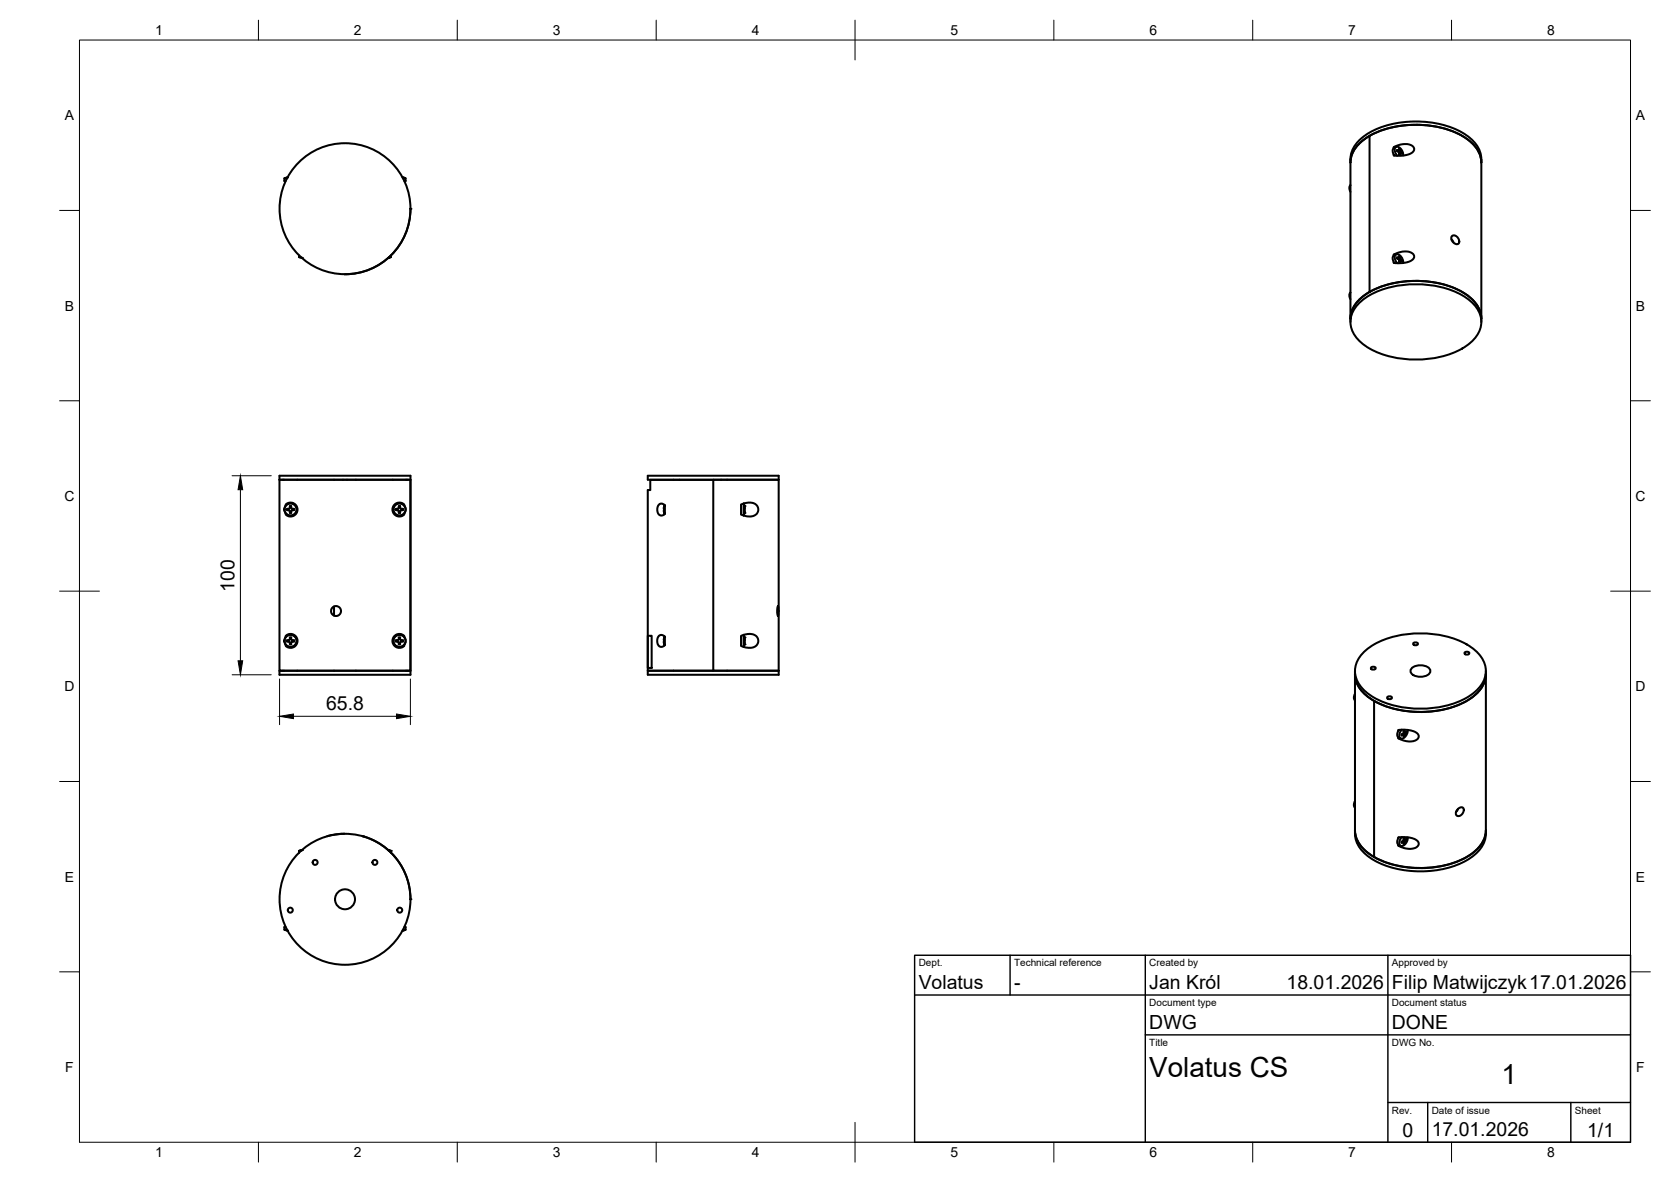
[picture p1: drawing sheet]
<svg xmlns="http://www.w3.org/2000/svg" width="420mm" height="297mm" viewBox="0 0 420 297" stroke-linecap="round" stroke-linejoin="round" font-family="sans-serif">
<!-- layer: Visible -->
<g fill="none" stroke="#000" stroke-width=".51">
<path d="M344.4 34.1v39.2M344.4 34.2a8.2 8.2 0 0 0-4.8 6.6 8 8 0 0 1 4.5-6.5 25.6 25.6 0 0 1 23.8 0 8 8 0 0 1 4.6 6.5M344.4 34.1a25.8 25.8 0 0 1 23.3 0 8.2 8.2 0 0 1 4.8 6.7M350.4 37.2v-.2l.5-.3 1.7-.5h1.3l1.1 .4a1.12 1.12 0 0 1 .5 1.2 1.12 1.12 0 0 1-1 .9l-2.2 .4h-1.9v-.2M351 37h-.6M351 36.9a1.29 1.29 0 0 0-.4 2.2M351.6 38.1l.2 .3v.4M351.6 37.8l-.3-.1v.3l.3 .1M351.7 37.8l-.3 .2M352 37.5l-.4 .6M352 37.5l.1 .3M352 37.5l-.2-.1v.4h-.2"/>
<path d="M352 37.8l.5 .7v.2l-.4-.2-.1 .1M352.1 38.6l-.1 .4-.2-.2M352.1 38.5l-.3 .2M352.5 38.4l-.7 .1M352.8 39.1a1.96 1.96 0 0 0-1.7-2.2 1.39 1.39 0 0 0 .2 2.2M71.5 44.8v.7h.3M71.5 44.8h.7M72.3 44.6l-.8 .2M101.2 44.6l.8 .2M101.3 44.8h.7M102 44.8v.7h-.4M103.2 52.5a16.5 16.5 0 0 1-16.6 16.4"/>
<path d="M339.5 46.6a1.29 1.29 0 0 0 .1 1.6M339.6 40a8.6 8.6 0 0 1 5.4-7 25.8 25.8 0 0 1 23.2 .7 8.1 8.1 0 0 1 4.3 6.3M339.6 40v40.9M339.6 46.5l-.1 .1M365.1 59.4l.6-.3 .8 .6 .4 .8-.2 .7-.7 .1-.7-.6-.4-.7zM372.5 40v40.9M75.2 64.2v.4h.4M75.2 64.6l.7 .2M75.9 64.8h.1M97.6 64.8h.1M97.8 64.6h.5M98.3 64.6l-.7 .2"/>
<path d="M98.3 64.2v.4M339.5 73.5a1.29 1.29 0 0 0 .1 1.7M342 75.1a22.2 22.2 0 0 1 16.3-4.4 19.2 19.2 0 0 1 12.2 4.9 6.7 6.7 0 0 1 2 4.5 8.6 8.6 0 0 0-5.5-7.1 25.8 25.8 0 0 0-23.2 .7 8.1 8.1 0 0 0-4.2 6.4 6.7 6.7 0 0 1 2.4-5zM342 75.9a21.8 21.8 0 0 1 15.6-4.4 20.8 20.8 0 0 1 12.4 4.4 6.3 6.3 0 0 1 0 10 21.8 21.8 0 0 1-15.6 4.4 20.8 20.8 0 0 1-12.4-4.4 6.3 6.3 0 0 1 0-10zM350.4 64.2v-.2l.7-.3 1.5-.5h1.4l.8 .3a1.12 1.12 0 0 1 .8 1.2 1.12 1.12 0 0 1-1.1 1l-1.1 .3-1.5 .2-1.5-.1v-.2M351 63.9l-.6 .1M351 63.9a1.29 1.29 0 0 0-.4 2.2M351.6 65.1l.2 .4M351.7 64.8l-.3 .2M351.8 65.5v.3l.2 .1 .1-.3M352 64.5l-.4 .6M352 64.8l.3 .4"/>
<path d="M352.1 64.8l-.1-.3-.2-.1v.4l-.5-.1v.2l.3 .2M352.1 65.5l-.3 .2M352.3 65.2l.2 .4-.3-.1-.2 .1M352.5 65.4l-.7 .1M352.8 66.1a1.96 1.96 0 0 0-1.7-2.2 1.39 1.39 0 0 0 .2 2.2M365 60.2l.5 .7M162.9 119.6h32.9v1h-32.9zM70.3 120.6h32.9M70.3 120.6v-1h32.9v1M70.3 120.6v47.9h32.9v-47.9M70.3 120.6h32.9v47.9M71.1 120.6h.1"/>
<path d="M71.4 120.6h.1M71.8 127v-.2l.5-.3 1-.2 .8 .3 .6 .7 .1 .9-.3 .8-.6 .6-.7 .2a1.25 1.25 0 0 1-1.4-.7M72.2 128.2h.5l.2 .4M72.6 127.9h-.4v.3M72.6 127.9v.3M72.9 127.2v.5l-.3 .2M72.9 128.6v.3M72.9 128.5h.3M72.9 128.9h.3M72.9 127.2h.3v.4h-.3M73.2 127.6l.2 .3h.5v.3M73.5 127.9v.3"/>
<path d="M73.6 128.2l-.4 .2v.5M73.6 128.2h.3M74.7 120.6h.1M84 120.6h.1M86.2 120.6h.1M87.2 120.6h.1M89.5 120.6h.1M98.7 120.6h.1M99.6 128.2h.5l.2 .4M99.9 127.9h-.3v.3M99.9 127.9v.3M100.3 128.6v.3"/>
<path d="M100.3 128.5h.3M100.3 128.9h.3M100.6 127.2v.4h-.3M100.6 127.6l.2 .3h.5v.3M100.6 127.2h-.3l-.1 .5-.3 .2M100.9 127.9v.3h.4M100.9 128.2l-.3 .2v.5M101.6 127v-.2l-.4-.3-1-.2-.8 .3-.6 .7-.1 .9 .3 .8 .6 .6 .7 .2a1.25 1.25 0 0 0 1.3-.7M102.1 120.6h.1M102.4 120.6h.1M166.9 127.6l.1 .3M166.9 128.6l.2 .6"/>
<path d="M167 128.2l-.1 .4M167 127.9v.3M167.1 126.9l-.2 .7M167.2 127v2.1M167.2 127l-.6-.4h-.6l-.5 .5-.2 .7 .1 1 .4 .6 .5 .2 .9-.5M169.3 120.6h.1M170.8 120.6h.1M179.3 120.6h-15.8v2.6h-.6v46.4h32.9v-1h-32.9M179.3 120.6h16.5v47.9h-16.5zM181.3 120.6h.1M182.8 120.6h.1M186.3 126.8l1.4-.4h1.4l1.1 .5 .4 .7-.1 1.1-.8 .8-1 .3-1.5-.2a.84 .84 0 0 1-.9-1.2z"/>
<path d="M187.2 128.2v-.8l-.2-.9v3.1l.2-1.4M84 152.4v2.3M162.9 159.8h1v8.1h-1zM167.1 159.9l-.2 .7M186.3 159.8l1.6-.5 1.4 .1 .9 .5 .4 .7-.1 1.1-.7 .8-1 .3-1.6-.2a.84 .84 0 0 1-.9-1.2zM195.6 152.3l.1 2.5-.3-.9zM70.3 168.6h32.9v1h-32.9zM71 168.5v.1M71.4 168.5v.1M71.8 160a1.29 1.29 0 0 1 1.6-.7l1 .7 .4 1.2-.6 1.2-1 .4a1.2 1.2 0 0 1-1.4-.7M72.2 160.9h.4M72.2 160.9v.3l.5 .1 .2 .3"/>
<path d="M72.6 160.9v.3M72.9 160.2v.5l-.3 .2M72.9 160.6h.3M72.9 161.6v.3M72.9 161.6h.3M72.9 160.2h.3l.2 .7h.5M73.5 160.9v.3M73.6 161.2l-.4 .2v.5h-.3M73.9 160.9v.3h-.3M74.7 168.5v.1M84 168.5v.1M89.5 168.5v.1"/>
<path d="M98.7 168.5v.1M99.6 160.9h.3M99.6 160.9v.3l.5 .1 .2 .3M99.9 160.9v.3M100.3 161.6v.3h.3M100.3 160.6h.3M100.3 161.6h.3M100.6 160.2v.5l.7 .2M100.6 160.2h-.3l-.1 .5-.3 .2M100.9 161.2l-.3 .2v.5M101.3 160.9v.3h-.4v-.3M101.6 160a1.29 1.29 0 0 0-1.5-.7l-1.1 .7-.3 1.2 .6 1.2 1 .4a1.2 1.2 0 0 0 1.3-.7"/>
<path d="M102.1 168.5v.1M102.5 168.5v.1M162.9 168.5h16.4M166.9 160.6l.1 .3M166.9 161.6l.2 .6M167 161.2l-.1 .4M167 160.9v.3M167.2 160v2.1l-.6 .4h-.7l-.6-.9 .1-1.5 .8-.5 .5 .1 .5 .3M169.3 168.5v.1M182.8 168.5v.1M187.2 160.9l.1 .7-.3 1v-3.1l.2 1.4M340.7 176h.1"/>
<path d="M340.7 169.4a8.6 8.6 0 0 0 5.4 7.1 25.8 25.8 0 0 0 23.3-.7 8.1 8.1 0 0 0 4.2-6.4M340.7 168.6v40.9a8.6 8.6 0 0 0 5.4 7 25.8 25.8 0 0 0 23.3-.6 8.1 8.1 0 0 0 4.2-6.4v-40.9M340.7 169.5a8.2 8.2 0 0 0 4.8 6.7M340.7 174.3l-.2 .4a1.13 1.13 0 0 0 .2 1.3M343.2 163.6a21.8 21.8 0 0 1 15.5-4.4 20.8 20.8 0 0 1 12.5 4.4 6.3 6.3 0 0 1 0 10 21.8 21.8 0 0 1-15.6 4.5 20.8 20.8 0 0 1-12.4-4.5 6.3 6.3 0 0 1 0-10zM344.9 167.6a.68 .68 0 0 1 1 .4 .68 .68 0 0 1-.7 .3 .68 .68 0 0 1-.5-.5zM345.5 176.2v39.2M348.9 175.1a.68 .68 0 0 1 1.1 .3 .68 .68 0 0 1-.7 .3 .68 .68 0 0 1-.5-.5zM355 167.9a3.4 3.4 0 0 1 4.6 .4 1.57 1.57 0 0 1-1.8 1.7 3 3 0 0 1-3.1-1v-.7zM355.5 161.5a.68 .68 0 0 1 1 .4 .68 .68 0 0 1-.6 .3 .68 .68 0 0 1-.6-.5zM368.4 163.9a.68 .68 0 0 1 1 .3 .68 .68 0 0 1-.6 .3 .68 .68 0 0 1-.6-.4zM373.6 169.5a8.2 8.2 0 0 1-4.8 6.6 25.8 25.8 0 0 1-23.3 .1"/>
<path d="M351.6 183.7v-.2l.5-.1h1.7l1.5 .3 .9 .5a1.14 1.14 0 0 1 .4 1.3 1.14 1.14 0 0 1-1.1 .7l-1.3 .1-1.2-.2-1.4-.6v-.2M351.6 185.5l.5 .1M351.7 183.4a1.29 1.29 0 0 0 .5 2.2M352.4 184.8l.5-.1 .1 .2M352.4 184.6v.2M352.5 183.4l-.5 .7a.84 .84 0 0 0-.2 1.1 .84 .84 0 0 0 1.1 .3l.8-.9 .3-1.2M352.6 184.5l.3 .2M352.7 184.5l.4 .5M352.7 184.4l-.3 .2M352.9 183.9l.4 .2M353 184.8l-.1 .3 .3-.1M353.2 183.9l.2 .2 .2-.2 .1 .2"/>
<path d="M353.2 183.9v-.3l-.3 .1 .1 .3M353.6 184.1l-.6-.1-.3 .4M353.6 184.1l-.3 .4-.1 .5M75.6 213.8h-.4v.5M75.9 213.6l-.7 .2M75.9 213.6h.1M86.6 209.5l-2.5 .2-1.9 .4M91.3 210.1a16.5 16.5 0 0 1 11.9 15.9M97.6 213.6h.1M97.6 213.6l.7 .2M97.8 213.8h.5M98.3 213.8v.5"/>
<path d="M340.7 203h.1M340.7 208.7a8.2 8.2 0 0 0 4.8 6.7 25.8 25.8 0 0 0 23.3-.1 8.2 8.2 0 0 0 4.8-6.6M340.7 208.7a8 8 0 0 0 4.5 6.5 25.6 25.6 0 0 0 23.9 0 8 8 0 0 0 4.5-6.5M340.7 201.3l-.2 .4a1.13 1.13 0 0 0 .2 1.3M351.6 210.7v-.3h2l1.5 .2 1.1 .5a1.13 1.13 0 0 1 .4 1.4 1.13 1.13 0 0 1-1.1 .7l-1.2 .1-1.3-.2-1.4-.6v-.2M351.6 212.5h.5M351.7 210.4a1.31 1.31 0 0 0 .5 2.2M352.4 211.5v.3M352.5 210.4l-.5 .7a.84 .84 0 0 0-.2 1.1 .84 .84 0 0 0 1.1 .3l.8-.9 .3-1.2M352.6 211.5l.3 .2M352.7 211.4l.4 .6M352.7 211.7h.3l-.1 .4 .3-.1"/>
<path d="M352.7 211.4l-.3 .1M352.7 211.7l-.3 .1M352.9 210.7l.1 .3M352.9 210.8l.4 .2M353 211l-.3 .4M353 211l.6 .1M353.2 210.6l.1 .4 .3-.2 .1 .3M353.2 210.5l-.3 .2M353.6 211.1l-.3 .4-.1 .5M366.4 203.5l.6-.5 .6-.1 .4 .2 .1 .5-.5 1-.5 .4-.5 .1-.4-.2-.1-.4zM366.6 203.3l-.5 .7M71.5 233.6h.7"/>
<path d="M71.5 233.6l.8 .3M71.8 233h-.3v.6M101.3 233.6h.7M101.6 233h.4v.6M102 233.6l-.8 .3"/>
<circle cx="86.7" cy="52.4" r="16.5"/>
<circle cx="73.1" cy="128" r="1.51"/>
<circle cx="73.1" cy="128" r="1.58"/>
<circle cx="100.4" cy="128" r="1.51"/>
<circle cx="100.4" cy="128" r="1.58"/>
<circle cx="84.5" cy="153.6" r="1.25"/>
<circle cx="73.1" cy="161.1" r="1.51"/>
<circle cx="73.1" cy="161.1" r="1.58"/>
<circle cx="100.4" cy="161.1" r="1.51"/>
<circle cx="100.4" cy="161.1" r="1.58"/>
<circle cx="79.2" cy="216.7" r=".62"/>
<circle cx="94.3" cy="216.7" r=".62"/>
<circle cx="73" cy="228.7" r=".62"/>
<circle cx="86.7" cy="226" r="16.5"/>
<circle cx="86.8" cy="226" r="2.51"/>
<circle cx="100.5" cy="228.7" r=".62"/>
</g>
<g fill="#000">
<circle cx="72.2" cy="44.6" r=".25"/>
<circle cx="101.3" cy="44.6" r=".25"/>
<circle cx="103.2" cy="52.5" r=".25"/>
<circle cx="75.9" cy="64.8" r=".25"/>
<circle cx="97.6" cy="64.8" r=".25"/>
<circle cx="167" cy="128.9" r=".25"/>
<circle cx="167" cy="127.2" r=".25"/>
<circle cx="187.2" cy="128.9" r=".25"/>
<circle cx="187.2" cy="127.2" r=".25"/>
<circle cx="167" cy="161.9" r=".25"/>
<circle cx="167" cy="160.2" r=".25"/>
<circle cx="187.2" cy="160.2" r=".25"/>
<circle cx="187.2" cy="161.9" r=".25"/>
<circle cx="75.2" cy="213.8" r=".25"/>
<circle cx="75.9" cy="213.6" r=".25"/>
<circle cx="91.2" cy="210.2" r=".25"/>
<circle cx="97.6" cy="213.6" r=".25"/>
<circle cx="98.3" cy="213.8" r=".25"/>
<circle cx="72.2" cy="233.9" r=".25"/>
<circle cx="101.3" cy="233.9" r=".25"/>
<circle cx="103.2" cy="226" r=".25"/>
</g>
<!-- layer: Visible Narrow -->
<g fill="none" stroke="#000" stroke-width=".25">
<path d="M351.6 37.8l-.3 .2M352 37.8l-.4 .3M352 38.6l-.2 .2M352.3 38.2l-.5 .3M351.6 64.8l-.3 .2M352 64.8l-.4 .3M352 65.6l-.2 .2M352.3 65.2l-.5 .3M352.4 184.6l.3 .1M352.7 184.4l.5 .3M352.9 183.7l.3 .2M353 184l.4 .3"/>
<path d="M352.4 211.5l.3 .2M352.7 211.4l.5 .3M352.9 210.7l.3 .2M353 211l.4 .3"/>
</g>
<!-- layer: BORDER -->
<g fill="none" stroke="#000" stroke-width=".25">
<path d="M20 10.1h390v276.9h-390zM65 5.1v5M115 5.1v5M165 5.1v5M215 5.1v10M265 5.1v5M315 5.1v5M365 5.1v5M15 52.9h5M410 52.9h5M15 100.7h5M410 100.7h5"/>
<path d="M15 148.6h10M405 148.6h10M15 196.4h5M410 196.4h5M15 244.2h5M410 244.2h5M65 287v5M115 287v5M165 287v5M215 282.1v9.9M265 287v5M315 287v5"/>
<path d="M365 287v5"/>
</g>
<!-- layer: TITLEBLOCK -->
<path d="M230 240.1h180v46.9h-180zM230 250h180M254 240.1v9.9M288 240.1v46.9M349 240.1v46.9M288 260.1h122M349 277.1h61M359 277.1v9.9M395 277.1v9.9" fill="none" stroke="#000" stroke-width=".36"/>
<!-- layer: FD_Dimensions -->
<path d="M58.4 119.6h9.8M60.5 123.1v43M58.4 169.6h9.8M70.3 170.6v11.5M103.2 170.6v11.5M73.8 180h25.9" fill="none" stroke="#000" stroke-width=".25"/>
<path d="M60.5 119.6l.5 3.5h-1.1zM59.9 166.1h1.1l-.5 3.5zM70.3 180l3.5-.6v1.2zM99.7 179.4l3.5 .6-3.5 .6z" fill="#000" stroke="#000" stroke-width=".25"/>
<g font-size="7">
<text x="289" y="270.6">Volatus CS</text>
<text x="377.5" y="272.3">1</text>
</g>
<g font-size="4.9">
<text x="59" y="148.8" transform="rotate(-90 59 148.8)">100</text>
<text x="82" y="178.5">65.8</text>
<text x="231" y="248.5">Volatus</text>
<text x="255" y="248.5">-</text>
<text x="289" y="248.5">Jan Król</text>
<text x="323.5" y="248.5">18.01.2026</text>
<text x="350" y="248.5">Filip Matwijczyk17.01.2026</text>
<text x="289" y="258.6">DWG</text>
<text x="350" y="258.6">DONE</text>
<text x="352.6" y="285.7">0</text>
<text x="360" y="285.5">17.01.2026</text>
<text x="399.1" y="285.7">1/1</text>
</g>
<g font-size="3.5">
<text x="39" y="8.8">1</text>
<text x="89" y="8.8">2</text>
<text x="139" y="8.8">3</text>
<text x="189" y="8.8">4</text>
<text x="239" y="8.8">5</text>
<text x="289" y="8.8">6</text>
<text x="339" y="8.8">7</text>
<text x="389" y="8.8">8</text>
<text x="16.3" y="30.2">A</text>
<text x="411.3" y="30.2">A</text>
<text x="16.3" y="78">B</text>
<text x="411.3" y="78">B</text>
<text x="16.2" y="125.9">C</text>
<text x="411.2" y="125.9">C</text>
<text x="16.2" y="173.7">D</text>
<text x="411.2" y="173.7">D</text>
<text x="16.3" y="221.6">E</text>
<text x="411.3" y="221.6">E</text>
<text x="16.4" y="269.4">F</text>
<text x="411.4" y="269.4">F</text>
<text x="39" y="290.8">1</text>
<text x="89" y="290.8">2</text>
<text x="139" y="290.8">3</text>
<text x="189" y="290.8">4</text>
<text x="239" y="290.8">5</text>
<text x="289" y="290.8">6</text>
<text x="339" y="290.8">7</text>
<text x="389" y="290.8">8</text>
</g>
<g font-size="2.5">
<text x="231" y="242.9">Dept.</text>
<text x="255" y="242.9">Technical reference</text>
<text x="289" y="242.9">Created by</text>
<text x="350" y="242.9">Approved by</text>
<text x="289" y="252.8">Document type</text>
<text x="350" y="252.8">Document status</text>
<text x="289" y="262.9">Title</text>
<text x="350" y="262.9">DWG No.</text>
<text x="350" y="279.9">Rev.</text>
<text x="360" y="279.9">Date of issue</text>
<text x="396" y="279.9">Sheet</text>
</g>
</svg>
